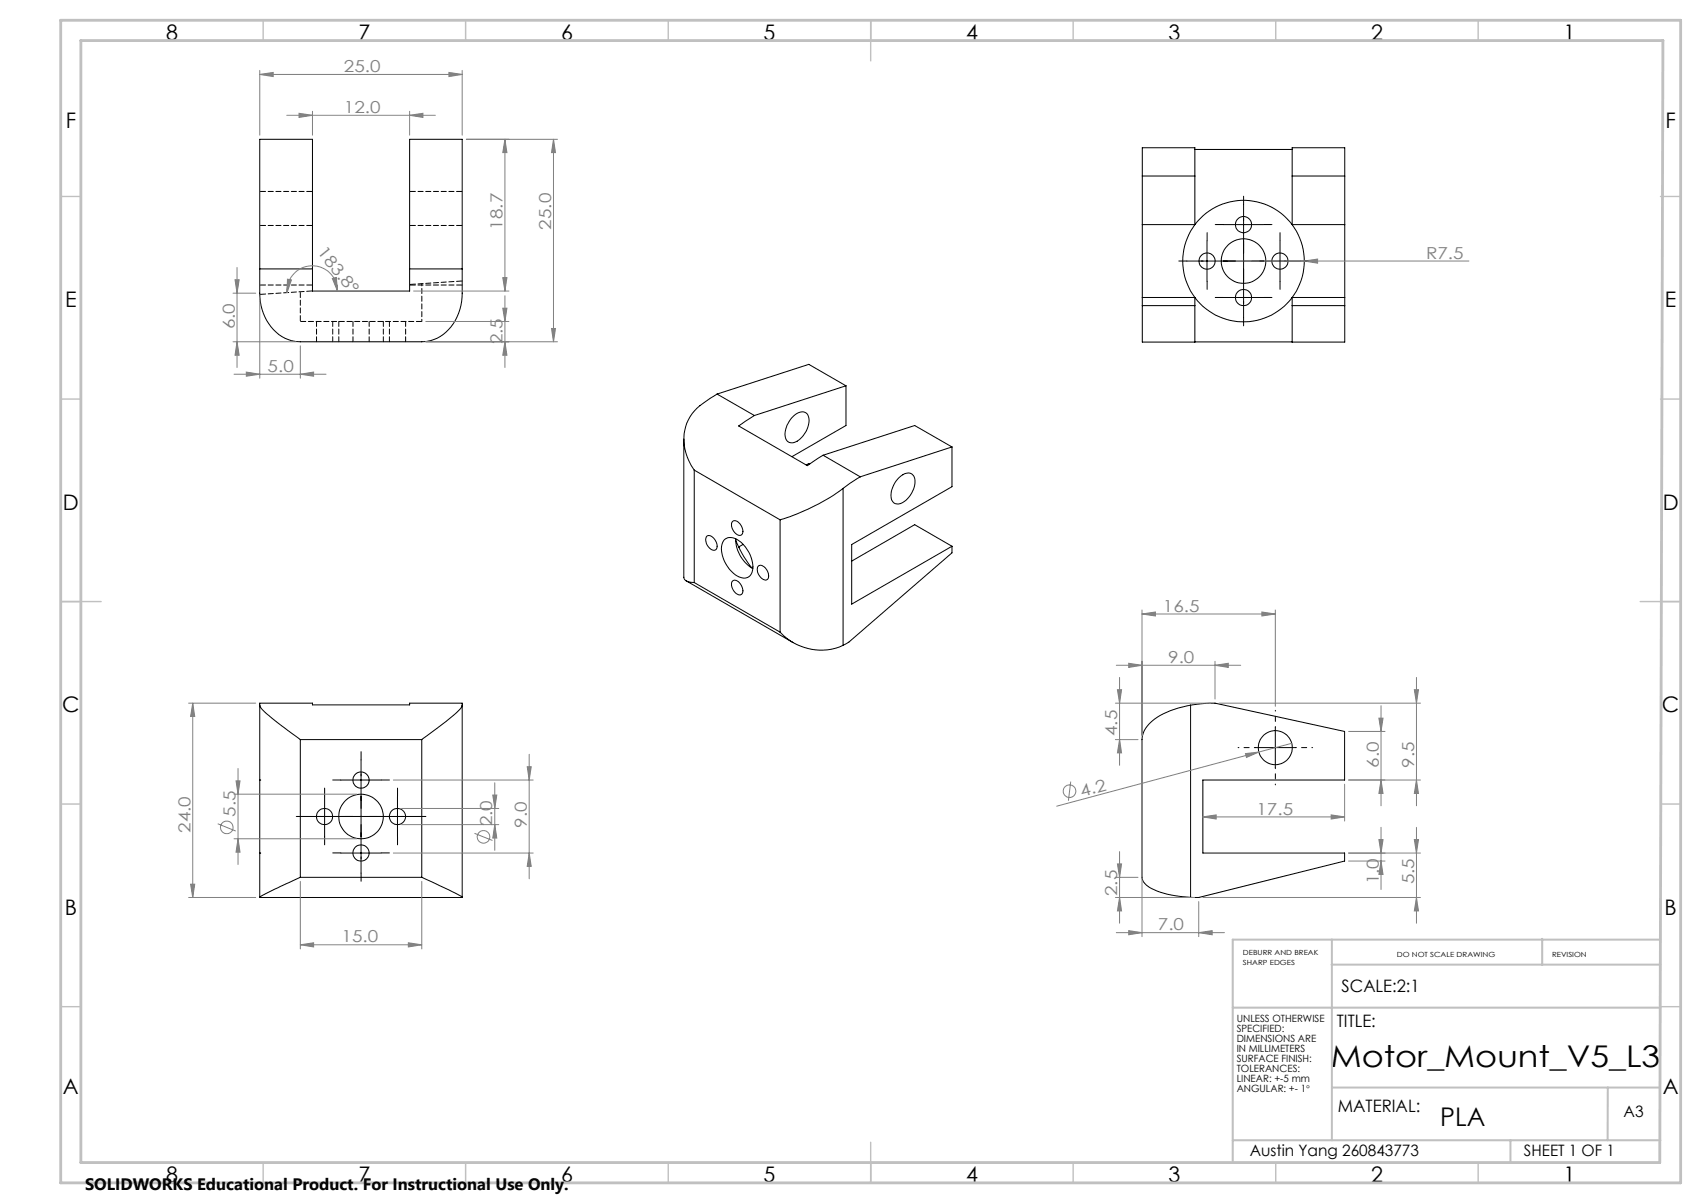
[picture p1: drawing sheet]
<svg xmlns="http://www.w3.org/2000/svg" width="420mm" height="297mm" viewBox="0 0 420 297" stroke-linecap="round" stroke-linejoin="round" font-family="sans-serif">
<g fill="none" stroke="#000" stroke-width=".25">
<path d="M295 36.9h24.1M282 55.5h13M282 43.5h13M295 55.5a15 15 0 0 0 0 17.9M295 55.5a15 15 0 0 1 24.1 0M295 55.5v-19h-13v48h50v-48h-12.9v19M298 59.5v10M302 55.5h10M307.1 50.4v28.1M316.1 59.5v10M319.1 55.5a15 15 0 0 1 0 17.9M319.1 55.5h12.9"/>
<path d="M319.1 43.5h12.9M64.1 66.4v1.2a27.7 27.7 0 0 0 .9 9.7 10 10 0 0 0 9.2 7.1h29.9a10.5 10.5 0 0 0 9.7-9l.3-2v-7M64.1 66.4v-32h13.1v32M64.1 66.4h13.1M77.2 66.4v5.5h23.9v-5.5M101.1 66.4v-32h13v32M101.1 66.4h13M282 73.4h13M282 75.5h13M293.1 64.4h27.9M295 73.4a15 15 0 0 0 24.1 0M295 73.4v11.1"/>
<path d="M302 73.4h10M319.1 73.4v11.1M319.1 73.4h12.9M319.1 75.5h12.9M177.1 97.3a20.6 20.6 0 0 0-6.7 5.6 11.9 11.9 0 0 0 1 13.2M177.1 97.3l9.2 5.3M208.9 95.2v9.9l-13.4 7.6M208.9 95.2l-22.6 7.4M208.9 95.2l-9.2-5.2-22.6 7.3M168.8 108.4v34.1M171.4 116.1l21.2 12.2M171.4 116.1v27.7"/>
<path d="M186.3 102.6l-3.9 2.6 17 9.8 3.8-2.6M196.1 102.6a2.21 2.21 0 0 1 3.3-.2 5.5 5.5 0 0 1-1.9 6 2.15 2.15 0 0 1-3.3 .2 5.6 5.6 0 0 1 1.9-6zM199.9 114.6l-.2-.2-.6 .4M203.2 112.4l9.2 5.3M212.4 117.7l-4.2 2.9M221.9 118a2.7 2.7 0 0 1 3.3-1 3.8 3.8 0 0 1 0 4.6 4.4 4.4 0 0 1-3.9 2.8 2.2 2.2 0 0 1-1.2-2.9 7.3 7.3 0 0 1 1.8-3.5zM235.1 110.3l-22.7 7.4M235.1 110.3v9.9l-24.8 14.2v14.8l24.8-14.3M235.1 110.3l-9.3-5.2-22.6 7.3M174.6 132.4a2.08 2.08 0 0 1 2.4 1.8 1.06 1.06 0 0 1-.9 1.7 2.54 2.54 0 0 1-1.5-3.5zM178.9 133.2a2.99 2.99 0 0 1 3.9 .6 7.9 7.9 0 0 1 2.9 7.4 2.27 2.27 0 0 1-3.7 1 7.9 7.9 0 0 1-3.7-8zM180.9 128.7a2.03 2.03 0 0 1 2.4 1.9 1.05 1.05 0 0 1-.3 1.5 1.05 1.05 0 0 1-1.5-.5 2.35 2.35 0 0 1-.6-2.9z"/>
<path d="M181.7 133.5l.7 1.5M181.7 133a8.4 8.4 0 0 0 4.2 7.3M182.4 135h.1M182.4 135l1.4 2.6 1.8 2.6M183.5 134.4l-1.1 .6M187.3 139.7a2.07 2.07 0 0 1 2.4 1.9 1.04 1.04 0 0 1-.8 1.6 2.54 2.54 0 0 1-1.6-3.5zM192.6 128.3v27.8M208.2 120.6a52.9 52.9 0 0 1-15.6 7.7M208.2 120.6v38.7M235.1 134.9v1.6l-25.5 22-1.4 .8M235.1 134.9l-9.3-5.4-15.5 9M168.9 142.5l.3 .8a3.2 3.2 0 0 0 2.2 .5"/>
<path d="M169.4 143.4l26.4 15.2M171.4 143.8l21.2 12.3M180.9 143.4a1.81 1.81 0 0 1 2.3 1.6 1.3 1.3 0 0 1-.5 1.9 2.6 2.6 0 0 1-1.9-3.4zM192.6 156.1a13.7 13.7 0 0 0 15.6 3.2M64.1 174.1a6.2 6.2 0 0 0 2.8 3l7.3 5.5M64.1 174.1v-.5h13.1v.4h23.9v-.4h13v.5M64.1 174.1v47.4M114.1 174.1a9 9 0 0 1-3.3 3.5l-6.7 5M114.1 174.1v47.4M294 174.1a19.6 19.6 0 0 0-10.2 4.5l-.9 1.2a5.6 5.6 0 0 0-.9 2.8v34a4.2 4.2 0 0 0 3 3.1 23.7 23.7 0 0 0 9 1.8M294 174.1l3.5-.4 2.5-.1 32 7v12h-35v18h35v2l-36 9-2-.1M294 174.1v47.4"/>
<path d="M314.9 179.6v10M64.1 192.6h.1M74.2 182.6v34M74.2 182.6h29.9M80.2 196.6v10M84.1 192.6h10M89.1 187.6v28M98.1 196.6v10M104.1 182.6v34M309.9 184.6h10M64.1 210.6h.1M74.2 216.6l-2.8 1.3a44 44 0 0 0-7.3 3.6"/>
<path d="M74.2 216.6h29.9M75.1 201.6h28.1M84.1 210.6h10M104.1 216.6l6.7 3.1 3.3 1.8M64.1 221.5h50M77.2 221.6h.1M101.1 221.6h.1"/>
<circle cx="307" cy="55.5" r="2"/>
<circle cx="298" cy="64.4" r="2"/>
<circle cx="307" cy="64.4" r="5.5"/>
<circle cx="307.1" cy="73.5" r="2.01"/>
<circle cx="316" cy="64.4" r="2"/>
<circle cx="89.1" cy="192.6" r="2"/>
<circle cx="314.9" cy="184.6" r="4.2"/>
<circle cx="80.1" cy="201.6" r="2"/>
<circle cx="89.1" cy="210.6" r="2.01"/>
<circle cx="89.1" cy="201.6" r="5.5"/>
<circle cx="98.1" cy="201.6" r="2.01"/>
</g>
<path d="M64.2 55.7h13M77.2 47.3h-13M101.2 55.7h13M114.2 47.3h-13M64.2 70.4h13M74.2 79.4h30M101.2 70.4h13" fill="none" stroke="#000" stroke-width=".25" stroke-dasharray="1.3 .6" stroke-dashoffset="-.1"/>
<path d="M64.2 72.7l13-.9M74.2 72v7.4M101.2 70.2l13-.8" fill="none" stroke="#000" stroke-width=".25" stroke-dasharray="1.3 .6" stroke-dashoffset="-.2"/>
<path d="M104.2 79.4v-9.4" fill="none" stroke="#000" stroke-width=".25" stroke-dasharray="1.3 .6" stroke-dashoffset=".7"/>
<path d="M78.2 79.4v5M83.7 79.4v5M87.2 79.4v5M96.2 79.4v5M82.2 84.4v-5M91.2 84.4v-5M94.7 84.4v-5M100.2 84.4v-5" fill="none" stroke="#000" stroke-width=".25" stroke-dasharray="1.3 .6"/>
<g fill="none" stroke="#808080" stroke-width=".25">
<path d="M64.1 18.4l3.4-.5v1zM64.1 17.4v16M64.1 18.4h50M110.8 17.9l3.3 .5-3.3 .5zM114.1 17.4v16M70.8 28.5h36.7M73.8 28l3.4 .5-3.4 .5zM77.2 27.5v5.9M101.1 28.5l3.3-.5v1zM101.1 27.5v5.9M115.1 34.4h22.6M124.7 34.4l.5 3.3h-1.1z"/>
<path d="M124.7 34.4v37.5M136.7 34.4l.5 3.3h-1zM136.7 34.4v50M57.5 72.4h5.6M58 69.1h1.1l-.6 3.3zM58.5 66v24.7M64.1 73.4v20M71 68.9l1 .2-1.1 3.1zM82.1 68.8l.9-.3 .3 3.4zM83.3 71.9a6.2 6.2 0 0 0-6.4-6.3 6.2 6.2 0 0 0-6 6.6M102.1 71.9h23.6M105.1 79.4h20.6"/>
<path d="M124.1 76.1h1.1l-.5 3.3zM124.1 68.5h1.1l-.5 3.4zM124.7 73v17.7M307.1 64.4h55.6M322.1 64.4l3.2-.4v1zM57.5 84.4h15.6M57.8 92.4h22.7M58.5 84.4l.6 3.3h-1.1zM60.8 91.9l3.3 .5-3.3 .5zM74.2 92.4l3.2-.5v1zM74.2 85.4v8M105.1 84.4h32.6"/>
<path d="M124.7 84.4l.5 3.3h-1.1zM136.2 81.1h1l-.5 3.3zM282 151.6l3.3-.5v1zM282 150.6v31M282 151.6h32.9M311.6 151.1l3.3 .5-3.3 .5zM314.9 150.6v23.8M46.6 173.6h16.5M47.6 173.6l.5 3.3h-1zM47.6 173.6v48M275.4 173.6h23.6M275.6 164.2h30.8"/>
<path d="M275.9 170.3h1l-.5 3.3zM276.4 167.2v21.7M278.7 163.8l3.3 .4-3.3 .6zM300 164.2l3.3-.4v1zM300 163.3v9.3M301 173.6h49.7M340.5 177.3h1l-.5 3.3zM341 174.2v24.7M349.2 170.3h1l-.5 3.3zM349.7 167.2v31.7M57.8 196.1h30.3M58.3 192.8h1l-.5 3.3z"/>
<path d="M58.8 189.7v23.7M97.1 192.6h34.6M99.1 199.6h24.1M121.7 196.3h1l-.5 3.3zM122.2 193.2v16.7M130.2 189.3h1l-.5 3.3zM130.7 186.2v30.8M264.4 193l-.6 4.7M275.4 182.6h5.6M276.4 182.6l.5 3.3h-1zM307.5 186.1l3.3-.4-3 1.3zM310.8 185.7l-49.9 13.3"/>
<path d="M318.9 183.5l-8.1 2.2M332 193.6v9.1M333 192.6h17.7M333 180.6h9M341 192.6l.5 3.3h-1zM349.7 192.6l.5 3.3h-1zM47.1 218.3h1l-.5 3.3zM53.8 203.4l4.4 1.8M57.8 207.1h30.3M58.8 207.1l.5 3.3h-1zM74.2 217.6v16.7M97.1 210.6h34.6"/>
<path d="M99.1 203.6h24.1M104.1 217.6v16.7M117.2 205.7l4.4 1.8M122.2 203.6l.5 3.3h-1zM130.7 210.6l.5 3.3h-1zM275.4 216.6h5.6M275.9 213.3h1l-.5 3.3zM276.4 210.3v17.6M282 213.6v17.6M297 201.7l3.3-.5v1zM297 201.7h35M328.7 201.2l3.3 .5-3.3 .5z"/>
<path d="M333 212.6h9M340.5 207.3h1l-.5 3.3zM341 212.6l.5 3.3h-1zM341 204.3v15.3M349.2 207.3h1l-.5 3.3zM349.7 204.3v23.6M350.7 210.6h-17.7M46.6 221.6h16.5M74.2 233.3l3.2-.5v1zM74.2 233.3h29.9M100.8 232.8l3.3 .5-3.3 .5zM275.4 221.6h19.6"/>
<path d="M275.6 230.3h26.7M276.4 221.6l.5 3.3h-1zM278.7 229.8l3.3 .5-3.3 .5zM296 230.3l3.3-.5v1zM296 222.6v8.6M297 221.6h53.7M349.7 221.6l.5 3.3h-1z"/>
<circle cx="264.1" cy="195.3" r="1.55"/>
<circle cx="56" cy="204.3" r="1.56"/>
<circle cx="119.4" cy="206.6" r="1.56"/>
</g>
<g fill="none" stroke="#000" stroke-width=".25" stroke-dasharray="15.2 1.3 1.3 1.3">
<path d="M298.1 59.4v-2M302.1 55.4h-2M307.1 50.4v-2M307.1 54.4v-.5M312.1 55.4h2M316.1 59.4v-2M293.1 64.4h-2M297.1 64.4h-.5M298.1 69.4v2M302.1 73.4h-2M303.1 64.4h2M307.1 68.4v-2"/>
<path d="M307.1 78.4v2M307.1 60.4v2M307.1 74.4v.5M311.1 64.4h-2M312.1 73.4h2M316.1 69.4v2M317.1 64.4h.5M321.1 64.4h2M80.2 196.6v-2M84.2 192.6h-2M89.2 187.6v-2M89.2 197.6v2"/>
<path d="M89.2 191.6v-.5M94.2 192.6h2M98.2 196.6v-2M75.2 201.6h-2M79.2 201.6h-.5M80.2 206.6v2M84.2 210.6h-2M85.2 201.6h2M89.2 205.6v-2M89.2 215.6v2M89.2 211.6v.5M93.2 201.6h-2"/>
<path d="M94.2 210.6h2M98.2 206.6v2M99.2 201.6h.5M103.2 201.6h2"/>
</g>
<path d="M314.9 179.6v-4.2M309.9 184.6h-4.2M314.9 189.6v4.2M319.9 184.6h4.2" fill="none" stroke="#000" stroke-width=".25" stroke-dasharray="15.2 1.3 1.3 1.3" stroke-dashoffset="15"/>
<g fill="none" stroke="#c0c0c0" stroke-width=".35">
<path d="M65 5v5M115 5v5M165 5v5M215 5v10M265 5v5M315 5v5M365 5v5M15 48.5h5M410 48.5h5M15 98.5h5M410 98.5h5M15 148.5h10"/>
<path d="M405 148.5h10M15 198.5h5M410 198.5h5M15 248.5h5M410 248.5h5M65 287v5M115 287v5M165 287v5M215 282v10M265 287v5M315 287v5M365 287v5"/>
</g>
<path d="M328.8 238.2h81.2M328.9 231.9v49.6M380.8 231.8v6.4M410 232h-105.6v55M304.4 248.8h105.6M328.9 268.5h81M397 268.5l-.1 13M304.4 281.5h105.6M373 281.5v5.5" fill="none" stroke="#c0c0c0" stroke-width=".5"/>
<path d="M15 5h400v287h-400zM20 10h390.6l-.8 277h-389.8z" fill="none" stroke="#c0c0c0" stroke-width=".7"/>
<g fill="#808080">
<path d="M322.1 64.4l3.2-.4v1z"/>
<path d="M307.5 186.1l3.3-.4-3 1.3z"/>
<path d="M71 68.9l1 .2-1.1 3.1zM82.1 68.8l.9-.3 .3 3.4z"/>
<path d="M300 164.2l3.3-.4v1zM278.7 163.8l3.3 .4-3.3 .6zM311.6 151.1l3.3 .5-3.3 .5zM282 151.6l3.3-.5v1zM296 230.3l3.3-.5v1zM278.7 229.8l3.3 .5-3.3 .5z"/>
<path d="M74.2 233.3l3.2-.5v1zM100.8 232.8l3.3 .5-3.3 .5zM297 201.7l3.3-.5v1zM328.7 201.2l3.3 .5-3.3 .5zM60.8 91.9l3.3 .5-3.3 .5zM74.2 92.4l3.2-.5v1zM73.8 28l3.4 .5-3.4 .5zM101.1 28.5l3.3-.5v1zM64.1 18.4l3.4-.5v1zM110.8 17.9l3.3 .5-3.3 .5z"/>
<path d="M349.7 192.6l.5 3.3h-1zM349.2 170.3h1l-.5 3.3z"/>
<path d="M341 192.6l.5 3.3h-1zM340.5 177.3h1l-.5 3.3zM341 212.6l.5 3.3h-1zM340.5 207.3h1l-.5 3.3zM276.4 221.6l.5 3.3h-1zM275.9 213.3h1l-.5 3.3zM58.5 84.4l.6 3.3h-1.1zM58 69.1h1.1l-.6 3.3z"/>
<path d="M121.7 196.3h1l-.5 3.3zM122.2 203.6l.5 3.3h-1zM130.2 189.3h1l-.5 3.3zM130.7 210.6l.5 3.3h-1zM58.3 192.8h1l-.5 3.3zM58.8 207.1l.5 3.3h-1zM47.6 173.6l.5 3.3h-1zM47.1 218.3h1l-.5 3.3zM349.2 207.3h1l-.5 3.3zM349.7 221.6l.5 3.3h-1zM275.9 170.3h1l-.5 3.3zM276.4 182.6l.5 3.3h-1zM124.1 76.1h1.1l-.5 3.3zM124.7 84.4l.5 3.3h-1.1zM124.7 34.4l.5 3.3h-1.1zM124.1 68.5h1.1l-.5 3.4zM136.7 34.4l.5 3.3h-1zM136.2 81.1h1l-.5 3.3z"/>
</g>
<text font-size="7.4" x="328.6" y="263.3">Motor_Mount_V5_L3</text>
<text font-size="6.3" x="355.6" y="278">PLA</text>
<g font-size="5.3">
<text x="41" y="9.9">8</text>
<text x="88.5" y="9.9">7</text>
<text x="138.5" y="9.9">6</text>
<text x="188.5" y="9.9">5</text>
<text x="238.5" y="9.9">4</text>
<text x="288.5" y="9.9">3</text>
<text x="338.5" y="9.9">2</text>
<text x="386" y="9.9">1</text>
<text x="16.2" y="31.6">F</text>
<text x="411.2" y="31.6">F</text>
<text x="16.1" y="75.9">E</text>
<text x="411.1" y="75.9">E</text>
<text x="15.5" y="125.9">D</text>
<text x="410.5" y="125.9">D</text>
<text x="15.4" y="175.9">C</text>
<text x="410.4" y="175.9">C</text>
<text x="16" y="225.9">B</text>
<text x="411" y="225.9">B</text>
<text x="15.5" y="270.1">A</text>
<text x="410.5" y="270.1">A</text>
<text x="41" y="291.9">8</text>
<text x="88.5" y="291.9">7</text>
<text x="138.5" y="291.9">6</text>
<text x="188.5" y="291.9">5</text>
<text x="238.5" y="291.9">4</text>
<text x="288.5" y="291.9">3</text>
<text x="338.5" y="291.9">2</text>
<text x="386" y="291.9">1</text>
</g>
<g font-size="4.2">
<text x="331.3" y="244.9">SCALE:2:1</text>
<text x="330.1" y="253.5">TITLE:</text>
<text x="330.3" y="274.5">MATERIAL:</text>
</g>
<g font-size="4.1" fill="#808080">
<text x="84.9" y="17.8">25.0</text>
<text x="84.9" y="27.9">12.0</text>
<text x="124.1" y="56.7" transform="rotate(-90 124.1 56.7)">18.7</text>
<text x="136.1" y="56.7" transform="rotate(-90 136.1 56.7)">25.0</text>
<text x="78.2" y="62.3" transform="rotate(51 78.2 62.3)">183.8°</text>
<text x="352.1" y="63.9">R7.5</text>
<text x="58" y="81.3" transform="rotate(-90 58 81.3)">6.0</text>
<text x="124.1" y="85" transform="rotate(-90 124.1 85)">2.5</text>
<text x="66.1" y="91.8">5.0</text>
<text x="287.2" y="151">16.5</text>
<text x="288.4" y="163.7">9.0</text>
<text x="275.9" y="181.7" transform="rotate(-90 275.9 181.7)">4.5</text>
<text x="340.4" y="189.5" transform="rotate(-90 340.4 189.5)">6.0</text>
<text x="349.2" y="189.5" transform="rotate(-90 349.2 189.5)">9.5</text>
<text x="267.1" y="196.7" transform="rotate(-15 267.1 196.7)">4.2</text>
<text x="58.2" y="201.7" transform="rotate(-90 58.2 201.7)">5.5</text>
<text x="310.2" y="201.1">17.5</text>
<text x="47" y="205.6" transform="rotate(-90 47 205.6)">24.0</text>
<text x="121.6" y="204" transform="rotate(-90 121.6 204)">2.0</text>
<text x="130.1" y="204.3" transform="rotate(-90 130.1 204.3)">9.0</text>
<text x="275.9" y="221.2" transform="rotate(-90 275.9 221.2)">2.5</text>
<text x="340.4" y="218.3" transform="rotate(-90 340.4 218.3)">1.0</text>
<text x="349.2" y="218.3" transform="rotate(-90 349.2 218.3)">5.5</text>
<text x="84.3" y="232.7">15.0</text>
<text x="285.9" y="229.7">7.0</text>
</g>
<text font-size="4.1" x="21" y="293.7">SOLIDWORKS Educational Product. For Instructional Use Only.</text>
<g font-size="3.9">
<text x="400.9" y="275.8">A3</text>
<text x="308.6" y="285.5">Austin Yang 260843773</text>
<text x="376.3" y="285.5">SHEET 1 OF 1</text>
</g>
<g font-size="2.5">
<text x="305.4" y="252.3">UNLESS OTHERWISE</text>
<text x="305.4" y="254.7">SPECIFIED:</text>
<text x="305.4" y="257.2">DIMENSIONS ARE</text>
<text x="305.4" y="259.7">IN MILLIMETERS</text>
<text x="305.4" y="262.1">SURFACE FINISH:</text>
<text x="305.4" y="264.6">TOLERANCES:</text>
<text x="305.4" y="267.1">LINEAR: +-5 mm</text>
<text x="305.4" y="269.6">ANGULAR: +- 1°</text>
</g>
<g font-size="1.7">
<text x="306.9" y="235.8">DEBURR AND BREAK</text>
<text x="306.9" y="238.3">SHARP EDGES</text>
<text x="344.9" y="236.3">DO NOT SCALE DRAWING</text>
<text x="383.2" y="236.3">REVISION</text>
</g>
</svg>
